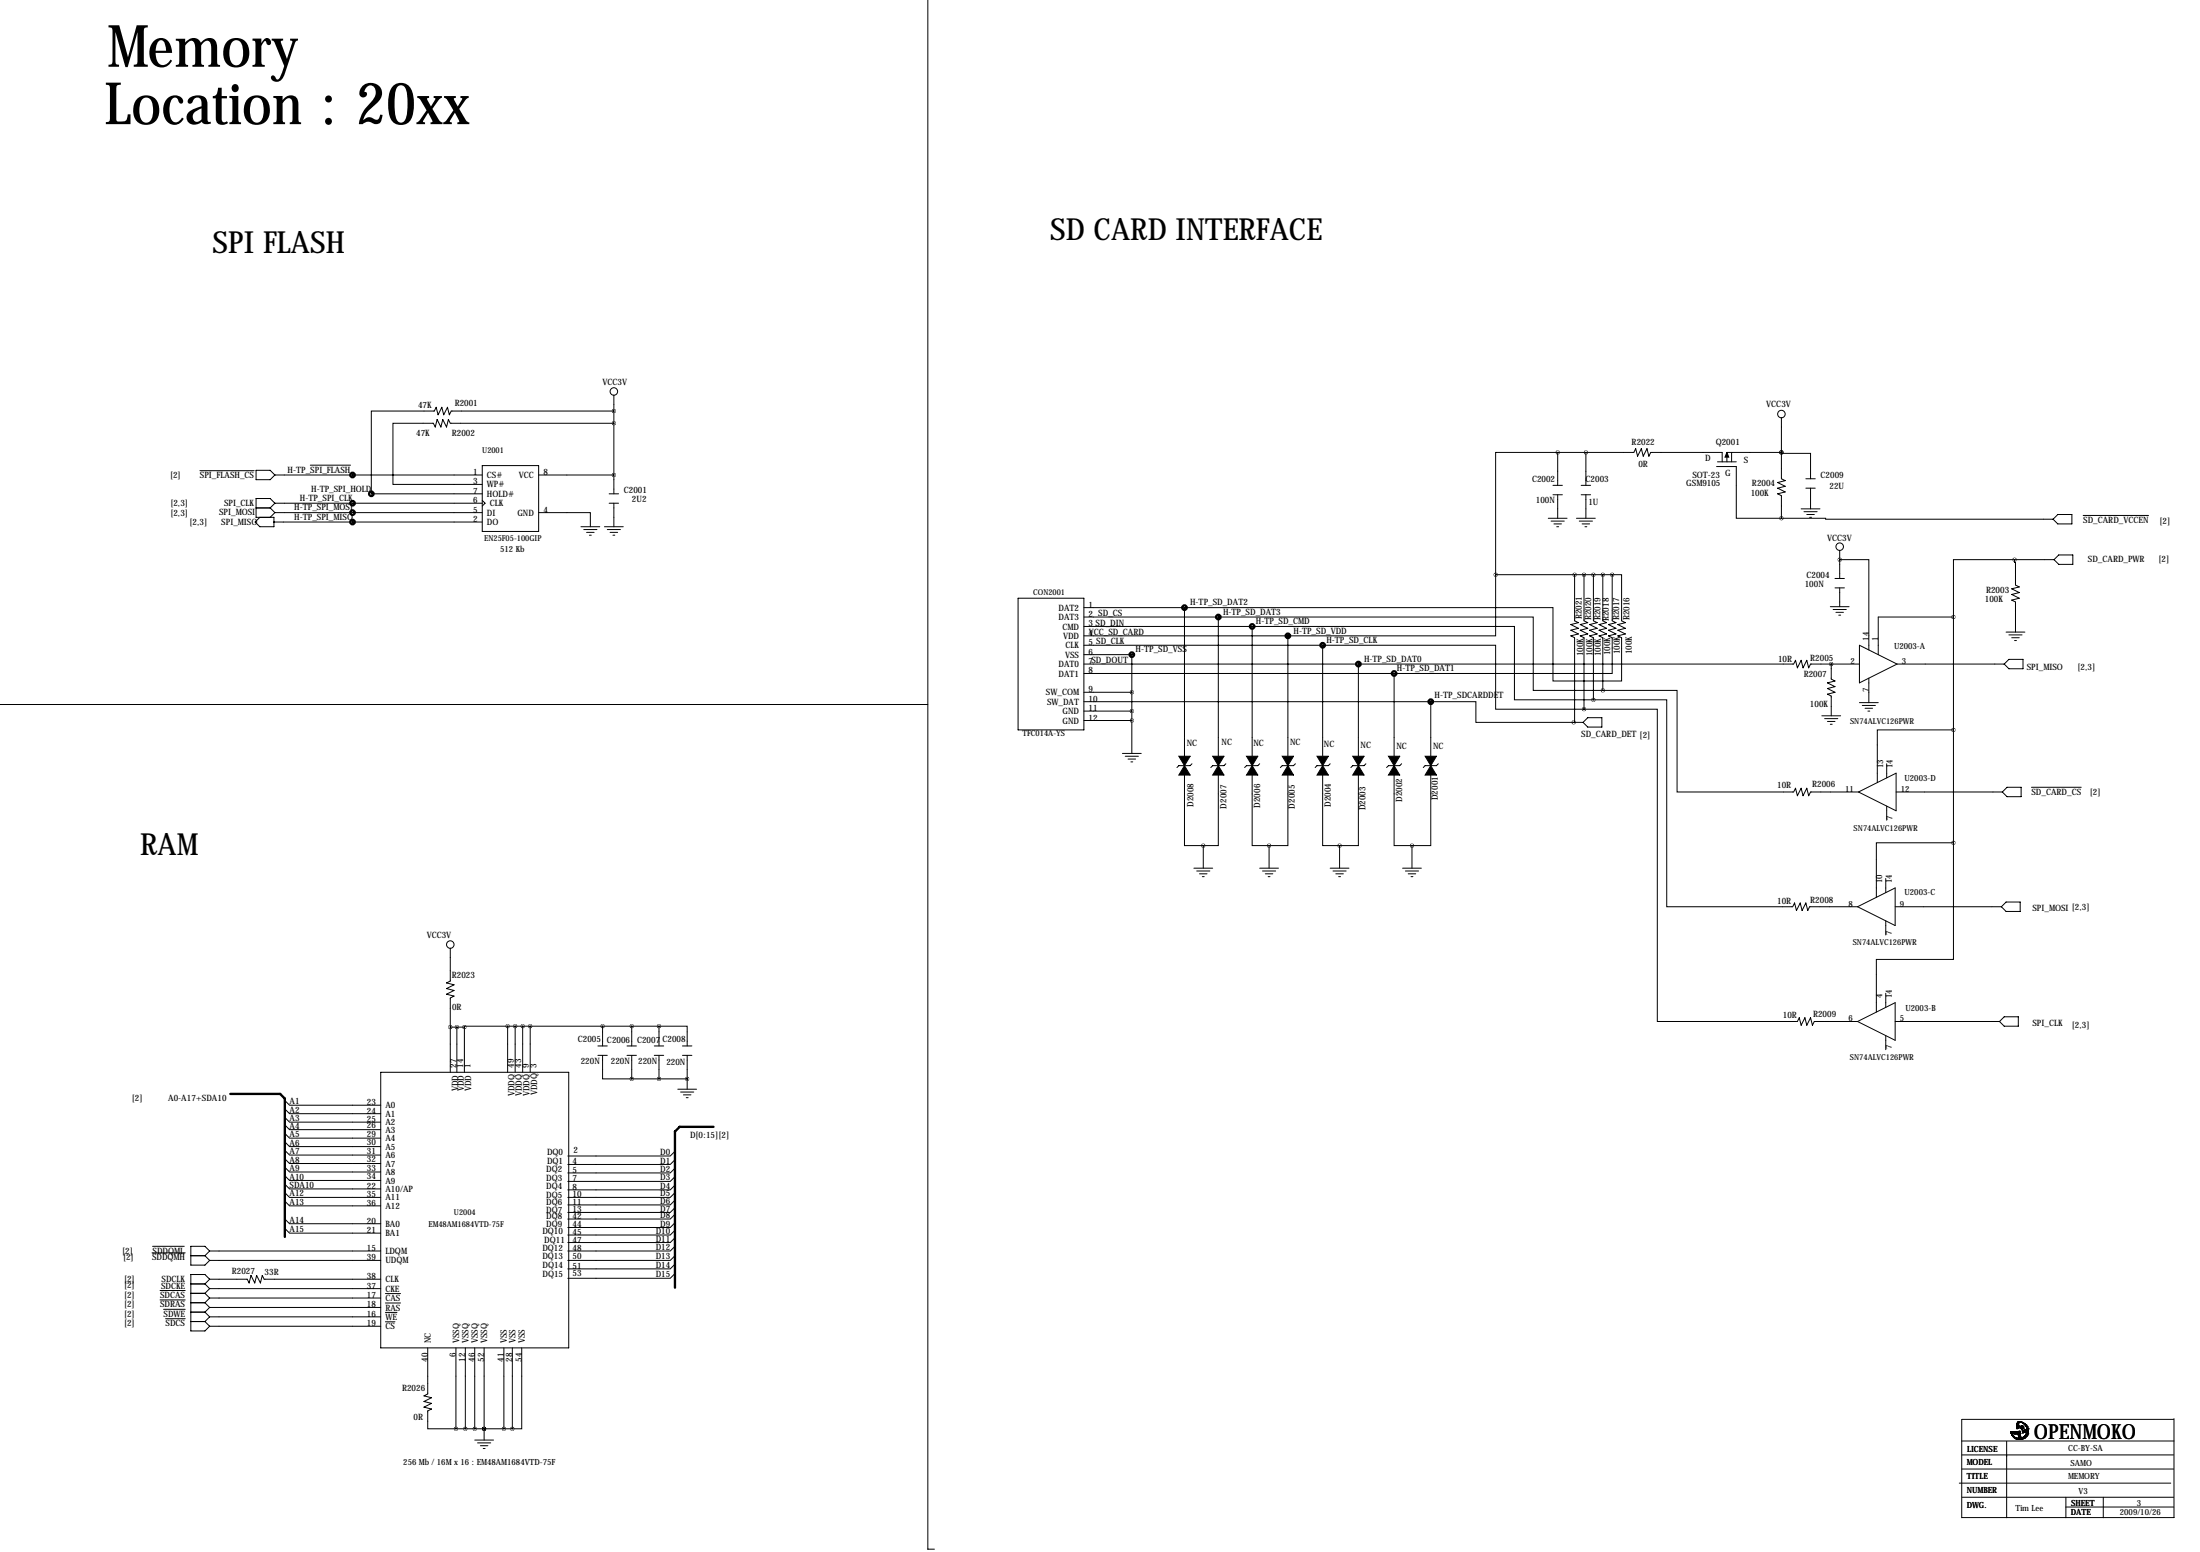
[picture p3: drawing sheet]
<svg xmlns="http://www.w3.org/2000/svg" width="594mm" height="419mm" viewBox="0 0 594 419" stroke-linecap="round" stroke-linejoin="round" font-family="sans-serif">
<g fill="none" stroke="#000" stroke-width=".27">
<path d="M250.7 -.1v418.4h1.8M165.9 114.3h-44.2l-.5-1-.6 2-1-2-.5 2-1-2-.5 2-.5-1h-10.9v16.5h24.1M165.9 111h-44l-.5 1-.5-2-1 2-.5-2-1 2-.5-2-.6 1h-17v22.3M165.9 106.7v26.6M481.3 112.8v16.5l1 .5-2 .5 2 1-2 .5 2 1-2 .5 1 .6v6.1M54 127.1h14.7M69.2 127h3.8l1.3 1.3-1.3 1.2h-3.8zM69.2 137.2h3.8M73 137.2l1.3 1.2M74.3 135.9h56M74.3 128.3h56M74.3 138.4h56"/>
<path d="M74.3 135.9l-1.3-1.3h-3.8v5.1h4.8v2.5h-3.8l-1.3-1.2 1.3-1.3M74.3 135.9l-1.3 1.3M74.3 138.4l-1.3 1.3M83.8 125.6h10.9M95.2 128.3h.1M95.2 135.9h.1M95.2 138.4h.1M100.3 133.3h.1M100.3 133.3h30M130.3 125.7h15.2v17.8h-15.2zM130.3 135.1l.8 .8-.8 .8M145.5 138.4h14v3.8"/>
<path d="M145.5 128.3h20.4M164.6 135.9h2.5M164.6 133.3h2.5M165.9 135.9v6.3M418.3 140h5.1M419.6 131.1h2.5M419.6 133.6h2.5M420.9 122.2h-16.8v33M420.9 122.2h20.6l.5-1 .5 2 1-2 .5 2 1-2 .5 2 .5-1h19.3v2.5M420.9 122.2v8.9M420.9 133.6v6.4M426 140h5"/>
<path d="M427.2 131.1h2.6M427.2 133.6h2.6M428.5 122.2v8.9M428.5 133.6v6.4M463.8 126h5.3v14h12.2M464.1 124.7h5M467.9 122.2v2.5M481.3 140h12v.2h61.4M481.3 122.2h.1M481.3 122.2v.2h7.9v6.9M481.3 122.2h-14.7v2.5M486.7 137.4h5"/>
<path d="M487.4 138.2h3.6M487.9 129.3h2.6M487.9 131.8h2.6M488.2 138.9h2M488.9 139.7h.6M489.2 131.8v5.6M556 138.9h3.8v2.6h-3.8l-1.3-1.3zM562.9 139.2h17.6M74 141h56.3M95.2 141h.1M157 142.2h5.1M157.7 143h3.6"/>
<path d="M158.5 143.8h2M159.3 144.5h.5M163.3 142.2h5.1M164.1 143h3.5M164.8 143.8h2.1M165.6 144.5h.5M404.1 155.2v16.5h-56.1M404.1 155.2h31.5M419.1 140.7h3.6M419.9 141.5h2M420.6 142.2h.5M425.4 155.2v12.4l1.1 .5-2.1 .6 2.1 1-2.1 .5 2.1 1-2.1 .5 1 .5v22.9h-.2"/>
<path d="M426.7 140.7h3.6M427.5 141.5h2M428 155.2v12.4l1 .5-2 .6 2 1-2 .5 2 1-2 .5 1 .5v19.3M428.2 142.2h.6M430.5 155.2v12.4l1 .5-2 .6 2 1-2 .5 2 1-2 .5 1 .5v16.8M433.1 155.2v12.4l1 .5-2 .6 2 1-2 .5 2 1-2 .5 1 .5v14.2M435.6 155.2h2.5v12.4l1.1 .5-2.1 .6 2.1 1-2.1 .5 2.1 1-2.1 .5 1 .5v11.7h-18.5v-19.8h-99.6M435.6 155.2v12.4l1 .5-2 .6 2 1-2 .5 2 1-2 .5 1 .5v9.7h-58.9M495.8 156.2h2.5M495.8 158.8h2.5M497.1 151.1h7.9v24.4M497.1 151.1h.1"/>
<path d="M497.1 148.6v7.6M497.1 158.8v5M544.3 151.1v.8h.3v6.1l1 .5-2 .5 2 1-2 .5 2 1-2 .6 1 .5v8.1M544.3 151.1h-16.5v15.5M544.3 151.1h10.7M555 151.1l1.3-1.2h3.8v2.5h-3.8zM275.1 161.5h17.8v35.6h-17.8zM292.9 179.3h191.7l.5-1 .5 2 1.1-2 .5 2 1-2 .5 2 .5-1h13.2M292.9 164.1h27.1M292.9 166.6h36.3M292.9 169.2h45.4M292.9 171.7h55.1"/>
<path d="M292.9 174.2h64.5M292.9 176.8h12.9M305.8 176.8h.1M305.8 176.8v26.7M320 164.1h.1M320 164.1v40.1M329.2 166.6h85.1v19.8h18.8M329.2 166.6h.1M329.2 166.6v37.6M338.3 169.2h70.9v19.8h21.3M338.3 169.2h.1M338.3 169.2v35"/>
<path d="M348 171.7h.1M348 171.7v32.5M357.4 174.2h46.7v17.3h23.9M357.4 174.2h.1M357.4 174.2v30M367 179.3h.1M367 179.3v24.9M494.5 163.8h5.1M494.8 179.3h.1M494.8 179.3v4.1l1 .5-2 .5 2 1-2 .5 2 1-2 .6 1 .5v5.3M495.3 164.6h3.6M496.1 165.4h2"/>
<path d="M496.8 166.1h.5M502.4 174.2l10.2 5.1-10.2 5.1zM512.6 179.3h28.9M527.8 166.6h-20.3v10.2M527.8 166.6v61M542 170.7h5.1M542.8 178.1h3.8v2.5h-3.8l-1.3-1.3zM542.8 171.4h3.6M543.6 172.2h2M544.3 173h.5M0 190.2h250.7M292.9 181.9h83.8"/>
<path d="M292.9 186.9h12.9M292.9 189.5h93.7M292.9 192h12.9M292.9 194.6h12.9M376.7 181.9h.1M376.7 181.9v22.3M386.6 189.5h12.2v5.6h26.4M386.6 189.5h.1M386.6 189.5v14.7M425.2 195.1h.1M425.2 195.1h2.5M428 191.5h19.8v84.3h37.8l.6-1 .5 2.1 1-2.1 .5 2.1 1-2.1 .5 2.1 .5-1.1h11.7"/>
<path d="M429 193.8h3.8v2.5h-3.8l-1.3-1.2zM430.5 189h19.8v55.9h34.1l.5-1.1 .5 2.1 1-2.1 .5 2.1 1-2.1 .5 2.1 .5-1h13M433.1 186.4h20v27.5h31.5l.5-1 .5 2 1.1-2 .5 2 1-2 .5 2 .5-1h13M492.3 193.3h5M493 194.1h3.6M493.8 194.8h2M494.5 195.6h.5M502.4 189.7h5.1M503.2 190.5h3.5M503.9 191.3h2.1M504.7 192h.5M505 183.1v6.6"/>
<path d="M527.8 197.1h-20.6v14.2M303.3 203.5h5.1M304 204.2h3.6M304.8 205h2M305.6 205.7h.5M320 209.3v19h5.1M322.1 206.2l-.5 .6h-3.1l-.5 .5M329.2 209.3v19h-4.1M331.2 206.2l-.5 .6h-3l-.5 .5M338.3 209.3v19h4.6M340.4 206.2l-.5 .6h-3.1l-.5 .5M348 209.3v19h-5.1"/>
<path d="M350 206.2l-.5 .6h-3l-.6 .5M357.4 209.3v19h4.5M359.4 206.2l-.5 .6h-3l-.6 .5M367 209.3v19h-5.1M369.1 206.2l-.5 .6h-3.1l-.5 .5M376.7 209.3v19h4.8M378.7 206.2l-.5 .6h-3l-.6 .5M386.6 209.3v19h-5.1M388.6 206.2l-.5 .6h-3l-.5 .5M502.2 213.9l10.1-5.1v10.1zM509.8 206.2v3.9M509.8 217.7v3.8"/>
<path d="M512.3 213.9h28.7M541 213.9l1.3-1.3h3.8v2.5h-3.8zM548.9 212.6h13.4M322.6 234.4h5.1M323.3 235.2h3.6M324.1 236h2M324.9 236.7h.5M325.1 228.3v6.1M340.4 234.4h5M341.1 235.2h3.6M341.9 236h2M342.6 236.7h.6"/>
<path d="M342.9 228.3v6.1M359.4 234.4h5.1M360.2 235.2h3.5M360.9 236h2.1M361.7 236.7h.5M361.9 228.3v6.1M379 234.4h5M379.7 235.2h3.6M380.5 236h2M381.3 236.7h.5M381.5 228.3v6.1M509.5 237.2v3.8"/>
<path d="M527.8 227.6h-20.8v14.7M527.8 227.6v31.5h-20.8v14.2M121.7 256v8.9l-1.1 .5 2.1 .5-2.1 1.1 2.1 .5-2.1 1 2.1 .5-1 .5v20.1M501.9 244.9l10.2-5.1v10.1zM509.5 248.7v3.8M512.1 244.9h28.7M542 243.6h3.8v2.5h-3.8l-1.2-1.2zM121.7 277.4h3.8M123.4 277.4v12.2M125.5 277.4v12.2M137.2 277.1h-11.7v.3M137.2 277.1v12.5"/>
<path d="M137.2 277.1h40.9M139.2 277.1v12.5M141.2 277.1v12.5M143.3 277.1v12.5M162.8 277.1v5.3M170.7 277.1v5.3M178.1 277.1h7.6v5.3M178.1 277.1v5.3M501.9 275.8l10.2-5v10.1zM509.5 268.2v3.8M509.5 279.7v3.8M512.1 275.8h28.2"/>
<path d="M540.3 275.8l1.2-1.2h3.8v2.5h-3.8zM77 297.2l1.2 1.2h24.7M77 299.5l1.2 1.2h24.7M102.9 289.6h50.8v74.4h-50.8zM161.5 282.4h2.6M161.5 285h2.6M162.8 285v6.3h7.9M169.4 282.4h2.6M169.4 285h2.6M170.7 285v6.3M170.7 291.3h15M176.8 282.4h2.5"/>
<path d="M176.8 285h2.5M178.1 285v6.3M183.1 294.1h5.1M183.9 294.9h3.6M184.4 282.4h2.5M184.4 285h2.5M184.7 295.7h2M185.4 296.4h.5M185.7 285v9.1M77 301.8l1.2 1.2h24.7M77 303.8l1.2 1.3h24.7M77 306.1l1.2 1.2h24.7"/>
<path d="M77 308.4l1.2 1.2h24.7M77 310.6l1.2 1.3h24.7M77 312.9l1.2 1.3h24.7M77 315.2l1.2 1.3h24.7M77 317.5l1.2 1.3h24.7M77 319.8l1.2 1.3h24.7M182.4 310.9l-1.3 1.3h-27.7M182.4 313.2l-1.3 1.3h-27.7M182.4 315.5l-1.3 1.2h-27.7M182.4 317.8l-1.3 1.2h-27.7M41.1 338.3h8.9M41.2 336.5h8.6"/>
<path d="M51.6 339.1h3.8M55.4 339.1l1.2 1.3M56.6 337.8h46.3M56.6 337.8l-1.2 1.3M56.6 337.8l-1.2-1.3h-3.8v5.1h3.8l1.2-1.2M77 322.1l1.2 1.2h24.7M77 324.4l1.2 1.2h24.7M77 329.2l1.2 1.3h24.7M77 331.7l1.2 1.3h24.7M182.4 320l-1.3 1.3h-27.7M182.4 322.1l-1.3 1.2h-27.7M182.4 324.1l-1.3 1.3h-27.7"/>
<path d="M182.4 326.1l-1.3 1.3h-27.7M182.4 327.9l-1.3 1.3h-27.7M182.4 330.2l-1.3 1.3h-27.7M182.4 332.2l-1.3 1.3h-27.7M182.4 334.3l-1.3 1.2h-27.7M182.4 336.5l-1.3 1.3h-27.7M182.4 339.1l-1.3 1.3h-27.7M43.2 348.5h6.8M43.2 351h6.8M44.2 353.6h5.8M44.7 356.1h5.3M51.6 346.7h3.8"/>
<path d="M51.6 349.2h3.8M51.6 351.8h3.8M51.6 354.3h3.8M51.6 356.9h3.8M55.4 346.7l1.2 1.3M55.4 349.2l1.2 1.3M55.4 351.8l1.2 1.3M55.4 354.3l1.2 1.3M55.4 356.9l1.2 1.2M56.6 345.4h10.2l.5 1.1 .5-2.1 1 2.1 .5-2.1 1.1 2.1 .5-2.1 .5 1h31.5M56.6 340.4h46.3M56.6 355.6h46.3"/>
<path d="M56.6 350.5h46.3M56.6 353.1h46.3M56.6 358.1h46.3M56.6 348h46.3M56.6 345.4l-1.2-1.2h-3.8v15.2h3.8l1.2-1.3M56.6 345.4l-1.2 1.3M56.6 348l-1.2 1.2M56.6 350.5l-1.2 1.3M56.6 353.1l-1.2 1.2M56.6 355.6l-1.2 1.3M104.1 354.4h3.2M104.1 349.3h4.1"/>
<path d="M104.1 351.9h4.1M104.1 356.9h2.6M182.4 341.4l-1.3 1.2h-27.7M182.4 343.9l-1.3 1.3h-27.7M115.6 364v12.4l-1 .5 2 .5-2 1.1 2 .5-2 1 2 .5-1 .5v4.8h7.6M123.2 364v21.8M125.7 364v21.8M128.3 364v21.8M130.8 364v24.9M136.1 364v21.8M138.4 364v21.8M141 364v21.8h-2.6"/>
<path d="M123.2 385.8h15.2M128.3 388.9h5M129 389.6h3.6M129.8 390.4h2M130.6 391.2h.5M130.8 385.8h.1M530 383.3v26.6M530 389.1h57.5M530.1 383.3h57.2M530.1 392.9h57.2M530.1 396.7h57.2M542.2 389.2v20.7"/>
<path d="M543.4 386.9h2.3M543.4 386.8v.1M543.4 386.9l.1 .1M543.4 386.7v.2M543.4 386.8h.1M543.4 386.7h.1M543.4 386.6h.1M543.4 387.1l.2 .1M543.4 386.8l.1 .1M543.4 386.9l.1 .2M543.4 386.7h2.2M543.4 386.6l.5 .1z"/>
<path d="M543.4 387h.1M543.4 386.8l2.3 .1M543.4 386.8h2.3M543.4 386.7l2.3 .1M543.4 387l.2 .2M543.5 386.9h.1M543.5 387.1h.1M543.5 386.9l.3 .1M543.5 386.9h2.2M543.5 387.1v.1M543.5 386.6h.1M543.5 387.3h.1"/>
<path d="M543.5 386.6l-.1 .2M543.5 387.2l.1 .1M543.5 387.3l.5 .5M543.5 387.2v.1M543.5 387.3l.2 .2M543.5 387.2h.1M543.6 387.3h.1M543.6 386.9l2.1 .1h-1.9M543.6 387.2v.1M543.6 387.5l.2 .2M543.6 387.6l.1 .1M543.6 387.3l.1 .2"/>
<path d="M543.6 387.5v.1M543.6 387.5l.1 .1M543.6 387.5h.1M543.7 387.5h.1M543.7 387h2M543.7 387.7h.1M543.7 387.7h.2h-.2M543.7 387.7l.1 .1M543.7 387.7l.3 .1M543.8 387l.2 .1M543.8 387l1.9 .1M543.8 387.7h.1"/>
<path d="M543.8 387.8h.2M543.8 387.9h.2M543.8 387.8v.1M543.9 387.9h.1M543.9 387.9v.1M543.9 387.9l.2 .1M543.9 388h.2M543.9 388h.1M543.9 388h.3M544 387.1h1.7M544 387.1h.1M544 387.9h.1"/>
<path d="M544 388h.2M544 388l.1 .1M544 387.9l.1 .1M544 388l.2 .1M544.1 388.1l.4 .1M544.1 388.1l.2 .2M544.1 388h.1M544.2 388.2h.1M544.2 388.2l.5 .1M544.2 388.2h.3M544.2 388v.1M544.3 387.1h.1"/>
<path d="M544.3 388.3h.1M544.3 388.3l.6 .1M544.3 388.1h.1M544.3 388.1h-.3h.3M544.3 388.3h.4M544.3 388.1l.2 .1M544.4 388.3l.2 .2M544.4 386.6v.1M544.4 386.6h1.2M544.4 386.6l1.2 .1M544.4 388.4h.6h-.1M544.5 388.4h.1"/>
<path d="M544.5 388.2h.1M544.5 388.4l1 .1M544.5 388.2l.2 .1M544.6 388.5h.1M544.6 388.5h2M544.6 388.5h2.2M544.7 388.3h.1M544.7 388.5h1.9M544.7 388.5l.1 .1M544.8 388.6h1.6M544.8 388.3l.1 .1M544.9 385.7h.1"/>
<path d="M544.9 385.4h.1M544.9 385.1h.1M544.9 385.7v.1M544.9 385.7h.6M544.9 384.9v.8M544.9 385.1h.5M544.9 385.7l.1 .1M544.9 385.4l.5 .1M544.9 385.4h.5M544.9 385.1l.5 .1h-.5h.5h-.5l.5 .2M544.9 384.9l.5 .2M544.9 384.9h.5"/>
<path d="M544.9 385.8h.1M544.9 384.9h.1M544.9 384.6v.3M544.9 384.6l.5 .1M544.9 384.6h.5M545 384.5l-.1 .1M545 384.4v.1M545 384.5l.4 .1M545 384.4l.4 .1h-.4M545 384.4h.1M545 384.4h.4h-.4M545.1 384.2h.1"/>
<path d="M545.1 384.2l-.1 .2M545.1 384.2l.3 .2h-.4M545.1 384.2h.3M545.1 387.1h.1M545.2 384.1h.1M545.2 387.3h.1M545.2 386.6h-.2M545.2 384.1l-.1 .1M545.2 387.3h.6M545.2 386.6h.4M545.2 384.1l.2 .1M545.2 384.1h.3"/>
<path d="M545.2 388.7h1M545.2 387.3l.2 .5M545.2 384h1M545.2 387.3l.7 .5M545.2 388.7h.7M545.3 384h.1M545.3 384l-.1 .1M545.3 384l.2 .1M545.4 387.8l.1 .4M545.4 387.8h.1M545.4 385.7l-.4 .1M545.4 384.7v.2"/>
<path d="M545.4 384l.1 .1M545.4 387.8l.6 .2M545.4 387.8h.5M545.4 384.7h-.5l.5 .2M545.4 386.5h.1M545.4 385.4h.1M545.4 385.1h.1M545.4 384.2h.1M545.4 388h.1M545.4 386.5l-.2 .1M545.4 386.5h.2M545.4 384.2v.4"/>
<path d="M545.4 384.9l.1 .8M545.4 385.5h.1M545.4 384.6v.1M545.4 388h.6M545.4 386.5l.2 .1h-.4M545.5 384.1h.1M545.5 388l.5 .2v-.2M545.5 384.1l-.1 .1M545.5 388h.5M545.5 385.5h-.6l.6 .2M545.5 388.2h.1M545.5 388.2h.6l.1 .1"/>
<path d="M545.5 388.2l.1 .1M545.5 388.2l.7 .1M545.6 386.5h.1M545.6 388.3h.1M545.6 386.7h.1M545.6 386.6h.1M545.6 388.3l.1 .1M545.6 386.5l.1 .4M545.6 386.7l.1 .1M545.6 388.4h1.3M545.6 388.3l.6 .1M545.6 388.3h1.4"/>
<path d="M545.6 388.4l-.1 .1M545.6 388.4l1.2 .1M545.7 386.9h.1M545.7 386.8h.1M545.7 388.4h.1M545.7 386.9v.1M545.7 387.1h.1M545.7 388.4l.1 .1M545.7 387.2l.1 .1M545.7 387.2l-.5-.1v.2M545.7 387v.2M545.7 388.4l.6 .1"/>
<path d="M545.7 387.2h-.5l.6 .1M545.7 384h.5M545.8 387.3l.1 .5M545.8 387.3h.1M545.8 388.5h.1M545.8 388.5l.1 .1M545.8 388.5l.5 .1M545.9 388.6h.3M545.9 388.6h.1M545.9 385.4h.1M545.9 387.8l.1 .2M545.9 385.4v.2"/>
<path d="M545.9 387.8h.1M545.9 385.6l.1 .1M545.9 385.6l.8 .1M545.9 385.6h.8M545.9 385.4l.8 .1h-.8l.8 .1M545.9 385.4h.8M546 385.7h.1M546 385.2v.1M546 388h.1M546 385.7l.1 .1M546 385.7h.7M546 385.3l-.1 .1"/>
<path d="M546 385.7l.6 .1M546 385.3l.7 .1M546 385.3h.7M546 385.2l.7 .1M546 385.2h.7M546 384.1h.6M546.1 388.6h.1M546.1 385.8h.1M546.1 385.1h.1M546.1 384h.1M546.1 385.8h.3M546.1 385.8h.5"/>
<path d="M546.1 385.2h-.1M546.1 385.1v.1M546.1 385.1h.5M546.1 385.2h.6M546.1 385.2h.5M546.1 385.1l.5 .1M546.1 384.1h.5M546.2 388.3h.1M546.2 388.3l.1 .2M546.2 388.7h-.3M546.2 388.4h-.3M546.2 388.4h.7"/>
<path d="M546.2 388.3l.8 .1M546.2 388.6h.1M546.2 388.4h.1M546.2 384h.1M546.2 388.7l-1.2-.1 .9 .1M546.2 384l.2 .1-.6-.1 .5 .1M546.3 388.5h.1M546.3 385.1h.1M546.3 388.6h-.1M546.3 385.8l.1 .1zM546.3 385.1h-.2M546.3 385.1h.2"/>
<path d="M546.3 384.1l.2 .1M546.3 384.1l.4 .1M546.3 384.1h.3M546.4 388.3h.1M546.4 388.6l-.2 .1M546.4 388.3h.6M546.4 388.3h.7M546.4 385.9h.1M546.4 385.8h.1M546.4 386.3l.1 .1M546.4 385.8v.1M546.4 385.1h.1"/>
<path d="M546.4 386.3l1.2 .1M546.5 386.7h.1M546.5 386.6h.1M546.5 386.5h.1M546.5 386.7h.6M546.5 386.4v.3M546.5 386.6h.8M546.5 386.5h.9M546.5 386.6l.6 .1M546.5 386.5l.8 .1M546.5 386.4l.9 .1M546.5 386.4h1.1"/>
<path d="M546.5 384.2l.3 .1M546.5 384.2l.1 .1M546.5 386.9h.1M546.5 386.8h.1M546.5 386.7v.2M546.5 386.8l.1 .1M546.5 386.8h.3M546.5 386.7l.3 .1M546.5 388.2l-.3 .1M546.5 388.2l.6 .1M546.5 388.2h.7M546.6 385.8h.1"/>
<path d="M546.6 385.1h.1M546.6 388.2h.1M546.6 385.1v.1M546.6 385.8h-.2M546.6 385.2h.1M546.6 388.2h-.1M546.6 384.3l.2 .1M546.6 384.3l.4 .1M546.6 388.2h.6M546.6 386.3h-.2M546.6 386.3h1.1M546.6 388.6h-.2"/>
<path d="M546.6 388.5v.1M546.6 384.1l.2 .2M546.7 385.7h.1M546.7 385.7l-.1 .1M546.7 385.3v.1M546.7 385.2v.1M546.7 385.4h.1M546.7 385.6v.1M546.7 385.4v.2M546.7 388.1h.1M546.7 388.1l-.1 .1M546.7 388.1l.5 .1"/>
<path d="M546.7 388.1h.6M546.8 384.4l.3 .1M546.8 384.4v.1M546.8 386.8h.1M546.8 388.5h.1M546.8 388v.1M546.8 386.8l-.2 .1M546.8 388h.6M546.8 388.5h-.2M546.8 388.4v.1M546.8 388l.6 .1h-.7M546.8 384.5h.1"/>
<path d="M546.8 384.3l.2 .1M546.8 384.5h.4M546.9 388.4h.1M546.9 386.7l-.1 .1M546.9 388h.6M546.9 384.5l.5 .2M546.9 384.5h.3M546.9 388h-.1M546.9 388h.5M547 386.2l-.4 .1M547 386.2l.8 .1M547 386.2h.9"/>
<path d="M547 387.9l-.1 .1M547 387.9h.5M547 387.9l.5 .1M547 388.3h.1M547 387.9h.1M547 384.4l.1 .1M547.1 388.3h.1M547.1 386.2h-.1M547.1 386.2h.8M547.1 386.2h.9M547.1 388.3l-.2 .1M547.1 384.5h.1"/>
<path d="M547.1 386.7h.1M547.1 386.7h-.6M547.1 384.7l.4 .2zM547.2 386.6h.1M547.2 386.6l-.1 .1M547.2 386.1l-.1 .1M547.2 387.7h.4M547.2 386.1l.7 .1M547.2 388.2l-.1 .1M547.2 387.7l-.2 .2M547.2 387.7h.1M547.2 387.7h.5"/>
<path d="M547.2 387.7l.4 .1M547.2 388.2h.1M547.2 384.9l.2 .1M547.2 384.5l.2 .2M547.2 384.9l.5 .1M547.3 387.6l-.1 .1M547.3 387.6l.4 .1M547.3 387.6h.5M547.3 387.5h.1M547.3 388.1l-.7 .1M547.3 388.1l-.1 .1M547.3 387.5l.5 .1"/>
<path d="M547.3 387.5h.5M547.4 386.5h.1M547.4 384.7h.1M547.4 386.5l-.1 .1M547.4 386.1h-.2M547.4 385.1h.3M547.4 386.1h.5M547.4 385v.1M547.4 388l-.1 .1M547.4 385.1l.1 .1M547.4 384.7l.3 .3M547.4 385.1l.4 .1"/>
<path d="M547.4 385l.3 .1M547.4 385h.3M547.4 387.3h.1M547.4 387.3l-.1 .3M547.4 386v.1M547.4 386l.6 .1M547.4 387.3l.4 .2M547.4 387.3h.4M547.5 385.2h.1M547.5 385.2h.3M547.5 387.2l-.1 .1M547.5 388h-.1"/>
<path d="M547.5 385.2l.1 .2M547.5 387.2l.4 .1M547.5 387.2h.4M547.5 385.2l.4 .2M547.5 387.9h.1M547.5 387.1h.1M547.5 387.1h.4M547.5 387.9v.1M547.5 387.1v.1M547.5 387.1l.4 .1M547.6 386h-.2M547.6 387.8h-.5l.4 .1"/>
<path d="M547.6 387h.4M547.6 386h.4M547.6 385.5h.3M547.6 387.8l-.1 .1M547.6 385.4v.1M547.6 387l-.1 .1M547.6 385.5l.1 .3M547.6 387l.3 .1M547.6 385.5l.3 .1M547.6 385.4l.3 .1M547.6 385.4h.3M547.6 386.9h.4"/>
<path d="M547.6 386.7h.4M547.6 386.4l-.2 .1M547.6 385.7h.4M547.6 386.9l.4 .1h-.4M547.6 386.8h.4M547.6 387.7v.1M547.6 386.9v.1M547.6 385.6v.1M547.6 386.7v.2M547.6 386.7l.4 .1M547.6 385.7l.4 .1M547.6 385.6l.4 .1"/>
<path d="M547.6 385.6h.3M547.7 385.9h.1M547.7 387.7h.1M547.7 386.5h.4M547.7 385.9h.3M547.7 385.8h.3M547.7 385.9l.3 .1h-.6M547.7 385.9l.3 .1h-.4M547.7 386.7h-.1M547.7 385v.1M547.7 385.8v.1M547.7 386.5v.2"/>
<path d="M547.7 385.9v.1M547.7 385.1l.1 .1M547.7 386.7h.3M547.7 386.5l.3 .1M547.7 385.8l.3 .1M547.7 386v.4M547.7 386.4v.1M547.7 386.4l.4 .1M547.7 386.3l.4 .1h-.4M547.7 386.2l.4 .1M547.7 386l.3 .2M547.8 385.9h.1"/>
<path d="M547.8 387.5h.1M547.8 385.2h.1M547.8 386.3l-.2 .1M547.8 385.9l-.2 .1M547.8 387.5v.1M547.8 385.9h.2M547.8 387.6l-.2 .1M547.8 385.2l.1 .2M547.8 387.3v.2M547.9 385.8h.1M547.9 387.3h.1M547.9 386.2l-.1 .1"/>
<path d="M547.9 385.8h-.1M547.9 387.3h-.5M547.9 387.3h-.1M547.9 385.4v.1M547.9 387.2v.1M547.9 385.5v.1M547.9 387.1h.1M547.9 386.2h.1M547.9 387.1v.1M547.9 385.6l.1 .1M548 385.9h.1M548 386.1h-.1"/>
<path d="M548 385.7l-.1 .5M548 386.9l-.1 .2M548 386.1h-.8M548 387l-.1 .1M548 385.8v.1M548 386.6h-.3l.3 .1M548 386.8v.1M548 385.9v.3M548 386.6v.2M548 386.2l.1 .1M548 386.8h-.4l.4 .1M548.1 386.3h-1.7"/>
<path d="M548.1 386.5l-.1 .1M548.1 386.3v.2M587.4 383.1v26.7h-57.3M529.4 400.5h57.1M530.1 404.3h57.2M558.1 407h29.2M558.2 404.3v5.6M568.3 404.3v5.6"/>
<circle cx="165.9" cy="105.7" r="1.02"/>
<circle cx="481.3" cy="111.8" r="1.02"/>
<circle cx="95.3" cy="128.3" r=".46"/>
<circle cx="95.3" cy="138.4" r=".46"/>
<circle cx="95.3" cy="135.9" r=".46"/>
<circle cx="100.3" cy="133.3" r=".46"/>
<circle cx="95.3" cy="141" r=".46"/>
<circle cx="497.1" cy="147.6" r="1.02"/>
<circle cx="305.8" cy="176.8" r=".46"/>
<circle cx="320" cy="164.1" r=".46"/>
<circle cx="329.2" cy="166.6" r=".46"/>
<circle cx="338.3" cy="169.2" r=".46"/>
<circle cx="348" cy="171.7" r=".46"/>
<circle cx="357.4" cy="174.2" r=".46"/>
<circle cx="367" cy="179.3" r=".46"/>
<circle cx="376.7" cy="181.9" r=".46"/>
<circle cx="386.6" cy="189.5" r=".46"/>
<circle cx="121.7" cy="255.1" r="1.02"/>
</g>
<g fill="#000" stroke="#000" stroke-width=".27">
<path d="M466.6 122.2l.5 1.2h-1zM320 206.8l1.6 2.5h-3.1zM318.5 204.2h3.1l-1.6 2.6zM329.2 206.8l1.5 2.5h-3zM327.7 204.2h3l-1.5 2.6zM338.3 206.8l1.6 2.5h-3.1zM336.8 204.2h3.1l-1.6 2.6zM348 206.8l1.5 2.5h-3zM346.5 204.2h3l-1.5 2.6zM357.4 206.8l1.5 2.5h-3zM355.9 204.2h3l-1.5 2.6zM367 206.8l1.6 2.5h-3.1z"/>
<path d="M365.5 204.2h3.1l-1.6 2.6zM376.7 206.8l1.5 2.5h-3zM375.2 204.2h3l-1.5 2.6zM386.6 206.8l1.5 2.5h-3zM385.1 204.2h3l-1.5 2.6z"/>
</g>
<g fill="none" stroke="#000" stroke-width=".51">
<circle cx="95.3" cy="135.9" r=".66"/>
<circle cx="95.3" cy="138.4" r=".66"/>
<circle cx="95.3" cy="128.3" r=".66"/>
<circle cx="100.3" cy="133.3" r=".66"/>
<circle cx="95.3" cy="141" r=".66"/>
<circle cx="305.8" cy="176.8" r=".66"/>
<circle cx="320" cy="164.1" r=".66"/>
<circle cx="329.2" cy="166.6" r=".66"/>
<circle cx="338.3" cy="169.2" r=".66"/>
<circle cx="348" cy="171.7" r=".66"/>
<circle cx="357.4" cy="174.2" r=".66"/>
<circle cx="367" cy="179.3" r=".66"/>
<circle cx="376.7" cy="181.9" r=".66"/>
<circle cx="386.6" cy="189.5" r=".66"/>
</g>
<path d="M430.5 189a.05 .05 0 0 0 .1 0 .05 .05 0 0 0-.1 0zM433 186.4a.05 .05 0 0 0 .1 0 .05 .05 0 0 0-.1 0zM430.5 155.2a.05 .05 0 0 0 .1 0 .05 .05 0 0 0-.1 0zM425.4 155.2a.05 .05 0 0 0 .1 0 .05 .05 0 0 0-.1 0zM433 155.2a.05 .05 0 0 0 .1 0 .05 .05 0 0 0-.1 0zM497 151.1a.05 .05 0 0 0 .1 0 .05 .05 0 0 0-.1 0zM165.8 114.3a.05 .05 0 0 0 .1 0 .05 .05 0 0 0-.1 0zM544.3 151.1a.05 .05 0 0 0 .1 0 .05 .05 0 0 0-.1 0zM165.8 128.3a.05 .05 0 0 0 .1 0 .05 .05 0 0 0-.1 0zM481.3 140a.05 .05 0 0 0 .1 0 .05 .05 0 0 0-.1 0zM481.3 122.2a.05 .05 0 0 0 .1 0 .05 .05 0 0 0-.1 0zM420.8 122.2a.05 .05 0 0 0 .1 0 .05 .05 0 0 0-.1 0zM305.8 194.6a.05 .05 0 0 0 .1 0 .05 .05 0 0 0-.1 0zM305.8 192a.05 .05 0 0 0 .1 0 .05 .05 0 0 0-.1 0zM376.6 181.9a.05 .05 0 0 0 .1 0 .05 .05 0 0 0-.1 0zM320 164.1a.05 .05 0 0 0 .1 0 .05 .05 0 0 0-.1 0zM329.1 166.6a.05 .05 0 0 0 .1 0 .05 .05 0 0 0-.1 0zM338.3 169.2a.05 .05 0 0 0 .1 0 .05 .05 0 0 0-.1 0zM347.9 171.7a.05 .05 0 0 0 .1 0 .05 .05 0 0 0-.1 0zM357.3 174.2a.05 .05 0 0 0 .1 0 .05 .05 0 0 0-.1 0zM367 179.3a.05 .05 0 0 0 .1 0 .05 .05 0 0 0-.1 0zM325.1 228.3a.05 .05 0 0 0 .1 0 .05 .05 0 0 0-.1 0zM361.9 228.3a.05 .05 0 0 0 .1 0 .05 .05 0 0 0-.1 0zM305.8 186.9a.05 .05 0 0 0 .1 0 .05 .05 0 0 0-.1 0zM404.1 155.2a.05 .05 0 0 0 .1 0 .05 .05 0 0 0-.1 0zM141.2 277.1a.05 .05 0 0 0 .1 0 .05 .05 0 0 0-.1 0zM123.4 277.4a.05 .05 0 0 0 .1 0 .05 .05 0 0 0-.1 0zM138.4 385.8a.05 .05 0 0 0 .1 0 .05 .05 0 0 0-.1 0zM136.1 385.8a.05 .05 0 0 0 .1 0 .05 .05 0 0 0-.1 0zM128.2 385.8a.05 .05 0 0 0 .1 0 .05 .05 0 0 0-.1 0zM125.7 385.8a.05 .05 0 0 0 .1 0 .05 .05 0 0 0-.1 0zM137.1 277.1a.05 .05 0 0 0 .1 0 .05 .05 0 0 0-.1 0zM125.4 277.4a.05 .05 0 0 0 .1 0 .05 .05 0 0 0-.1 0zM121.6 277.4a.05 .05 0 0 0 .1 0 .05 .05 0 0 0-.1 0zM143.2 277.1a.05 .05 0 0 0 .1 0 .05 .05 0 0 0-.1 0zM178 277.1a.05 .05 0 0 0 .1 0 .05 .05 0 0 0-.1 0zM178 291.3a.05 .05 0 0 0 .1 0 .05 .05 0 0 0-.1 0zM185.6 291.3a.05 .05 0 0 0 .1 0 .05 .05 0 0 0-.1 0zM320 164.1a.05 .05 0 0 0 .1 0 .05 .05 0 0 0-.1 0zM329.1 166.6a.05 .05 0 0 0 .1 0 .05 .05 0 0 0-.1 0zM338.3 169.2a.05 .05 0 0 0 .1 0 .05 .05 0 0 0-.1 0zM347.9 171.7a.05 .05 0 0 0 .1 0 .05 .05 0 0 0-.1 0zM357.3 174.2a.05 .05 0 0 0 .1 0 .05 .05 0 0 0-.1 0zM367 179.3a.05 .05 0 0 0 .1 0 .05 .05 0 0 0-.1 0zM376.6 181.9a.05 .05 0 0 0 .1 0 .05 .05 0 0 0-.1 0zM305.8 176.8a.05 .05 0 0 0 .1 0 .05 .05 0 0 0-.1 0zM165.8 111a.05 .05 0 0 0 .1 0 .05 .05 0 0 0-.1 0zM162.8 277.1a.05 .05 0 0 0 .1 0 .05 .05 0 0 0-.1 0zM481.3 122.2a.05 .05 0 0 0 .1 0 .05 .05 0 0 0-.1 0zM95.2 128.3a.05 .05 0 0 0 .1 0 .05 .05 0 0 0-.1 0zM95.2 135.9a.05 .05 0 0 0 .1 0 .05 .05 0 0 0-.1 0zM95.2 138.4a.05 .05 0 0 0 .1 0 .05 .05 0 0 0-.1 0zM95.2 141a.05 .05 0 0 0 .1 0 .05 .05 0 0 0-.1 0zM100.3 133.3a.05 .05 0 0 0 .1 0 .05 .05 0 0 0-.1 0z" fill="#000" stroke="#000" stroke-width="1"/>
<path d="M62.2 295.4h13.5l1.3 1.3v37.3M192.8 304.3h-9.2l-1.2 1.3v42.1" fill="none" stroke="#000" stroke-width=".63"/>
<g font-size="15.8">
<text x="29" y="18">Memory</text>
<text x="28.2" y="33.5">Location : 20xx</text>
</g>
<g font-size="8.2">
<text x="283.7" y="64.8">SD CARD INTERFACE</text>
<text x="57.4" y="68.3">SPI FLASH</text>
<text x="37.8" y="230.9">RAM</text>
</g>
<text font-size="5.6" x="549.6" y="388.5">OPENMOKO</text>
<g font-size="2.4">
<text x="162.8" y="103.9">VCC3V</text>
<text x="113" y="110.2">47K</text>
<text x="122.9" y="109.6">R2001</text>
<text x="477.2" y="109.9">VCC3V</text>
<text x="112.5" y="117.7">47K</text>
<text x="122.1" y="117.9">R2002</text>
<text x="440.9" y="120.3">R2022</text>
<text x="442.7" y="126">0R</text>
<text x="460.8" y="124.5">D</text>
<text x="463.6" y="120.3">Q2001</text>
<text x="471.2" y="125">S</text>
<text x="46" y="129.2">[2]</text>
<text x="54" y="129.1">SPI_FLASH_CS</text>
<text x="77.7" y="127.6">H-TP_SPI_FLASH</text>
<text x="127.8" y="130.8">3</text>
<text x="127.8" y="128.3">1</text>
<text x="131.6" y="131.6">WP#</text>
<text x="131.6" y="129.1">CS#</text>
<text x="140.2" y="129.1">VCC</text>
<text x="146.8" y="128.3">8</text>
<text x="413.9" y="130">C2002</text>
<text x="428.4" y="130">C2003</text>
<text x="455.6" y="131.3">GSM9105</text>
<text x="457.3" y="129">SOT-23 G</text>
<text x="473.4" y="131.3">R2004</text>
<text x="491.9" y="129">C2009</text>
<text x="494.3" y="132">22U</text>
<text x="46" y="136.6">[2,3]</text>
<text x="60.5" y="136.6">SPI_CLK</text>
<text x="79.5" y="137.8">H-TP_SPI_MOSI</text>
<text x="81" y="135.3">H-TP_SPI_CLK</text>
<text x="84.1" y="132.7">H-TP_SPI_HOLD</text>
<text x="127.8" y="135.9">6</text>
<text x="127.8" y="133.4">7</text>
<text x="131.6" y="134.2">HOLD#</text>
<text x="132.3" y="136.7">CLK</text>
<text x="168.6" y="133.1">C2001</text>
<text x="170.7" y="135.5">2U2</text>
<text x="415" y="135.8">100N</text>
<text x="429.2" y="136.3">1U</text>
<text x="473" y="134">100K</text>
<text x="46" y="139.3">[2,3]</text>
<text x="51.2" y="141.9">[2,3]</text>
<text x="59.2" y="139.2">SPI_MOSI</text>
<text x="59.8" y="141.8">SPI_MISO</text>
<text x="79.5" y="140.3">H-TP_SPI_MISO</text>
<text x="127.8" y="141">2</text>
<text x="127.8" y="138.4">5</text>
<text x="131.6" y="141.8">DO</text>
<text x="131.6" y="139.3">DI</text>
<text x="139.8" y="139.3">GND</text>
<text x="146.8" y="138.4">4</text>
<text x="562.9" y="141.2">SD_CARD_VCCEN</text>
<text x="583.5" y="141.4">[2]</text>
<text x="493.7" y="146">VCC3V</text>
<text x="488.1" y="156">C2004</text>
<text x="564.1" y="151.6">SD_CARD_PWR</text>
<text x="583.2" y="151.8">[2]</text>
<text x="487.6" y="158.4">100N</text>
<text x="536.6" y="160">R2003</text>
<text x="286" y="164.9">DAT2</text>
<text x="286" y="167.5">DAT3</text>
<text x="294.1" y="164.1">1</text>
<text x="294.1" y="166.6">2 SD_CS</text>
<text x="321.6" y="163.5">H-TP_SD_DAT2</text>
<text x="330.5" y="166">H-TP_SD_DAT3</text>
<text x="427.4" y="167.2" transform="rotate(-90 427.4 167.2)">R2021</text>
<text x="429.9" y="167.5" transform="rotate(-90 429.9 167.5)">R2020</text>
<text x="432.4" y="167.5" transform="rotate(-90 432.4 167.5)">R2019</text>
<text x="434.7" y="167.7" transform="rotate(-90 434.7 167.7)">R2018</text>
<text x="437.5" y="167.5" transform="rotate(-90 437.5 167.5)">R2017</text>
<text x="440.3" y="167.5" transform="rotate(-90 440.3 167.5)">R2016</text>
<text x="536.3" y="162.7">100K</text>
<text x="287.1" y="170">CMD</text>
<text x="287.2" y="172.5">VDD</text>
<text x="294.1" y="169.2">3 SD_DIN</text>
<text x="294.1" y="171.7">4</text>
<text x="294.2" y="171.4">VCC_SD_CARD</text>
<text x="339.3" y="168.5">H-TP_SD_CMD</text>
<text x="349.5" y="171.1">H-TP_SD_VDD</text>
<text x="358.4" y="173.6">H-TP_SD_CLK</text>
<text x="287.8" y="177.6">VSS</text>
<text x="287.9" y="175.1">CLK</text>
<text x="294.1" y="174.2">5 SD_CLK</text>
<text x="294.1" y="176.8">6</text>
<text x="294.1" y="179.3">7SD_DOUT</text>
<text x="306.8" y="176.2">H-TP_SD_VSS</text>
<text x="368.6" y="178.7">H-TP_SD_DAT0</text>
<text x="427.7" y="177.2" transform="rotate(-90 427.7 177.2)">100K</text>
<text x="430.3" y="177.2" transform="rotate(-90 430.3 177.2)">100K</text>
<text x="432.6" y="177.2" transform="rotate(-90 432.6 177.2)">100K</text>
<text x="435.1" y="176.9" transform="rotate(-90 435.1 176.9)">100K</text>
<text x="437.6" y="176.7" transform="rotate(-90 437.6 176.7)">100K</text>
<text x="440.9" y="176.7" transform="rotate(-90 440.9 176.7)">100K</text>
<text x="480.4" y="178.8">10R</text>
<text x="489.1" y="178.4">R2005</text>
<text x="286" y="180.2">DAT0</text>
<text x="286" y="182.7">DAT1</text>
<text x="294.1" y="181.9">8</text>
<text x="377.4" y="181.2">H-TP_SD_DAT1</text>
<text x="487.3" y="182.9">R2007</text>
<text x="547.6" y="180.8">SPI_MISO</text>
<text x="561.3" y="181">[2,3]</text>
<text x="282.6" y="187.8">SW_COM</text>
<text x="282.9" y="190.3">SW_DAT</text>
<text x="294.1" y="186.9">9</text>
<text x="294.1" y="189.5">10</text>
<text x="387.6" y="188.6">H-TP_SDCARDDET</text>
<text x="489" y="190.9">100K</text>
<text x="287.1" y="192.9">GND</text>
<text x="287.1" y="195.4">GND</text>
<text x="294.1" y="192">11</text>
<text x="294.1" y="194.6">12</text>
<text x="320.6" y="201.4">NC</text>
<text x="330" y="201.2">NC</text>
<text x="338.7" y="201.4">NC</text>
<text x="348.6" y="201.2">NC</text>
<text x="357.7" y="201.7">NC</text>
<text x="367.6" y="201.9">NC</text>
<text x="377.3" y="202.2">NC</text>
<text x="387.2" y="202.2">NC</text>
<text x="427.2" y="199.1">SD_CARD_DET [2]</text>
<text x="480.2" y="212.9">10R</text>
<text x="489.6" y="212.5">R2006</text>
<text x="548.9" y="214.6">SD_CARD_CS</text>
<text x="564.7" y="214.8">[2]</text>
<text x="322.5" y="217.8" transform="rotate(-90 322.5 217.8)">D2008</text>
<text x="331.4" y="218.3" transform="rotate(-90 331.4 218.3)">D2007</text>
<text x="340.5" y="218.1" transform="rotate(-90 340.5 218.1)">D2006</text>
<text x="349.9" y="218.3" transform="rotate(-90 349.9 218.3)">D2005</text>
<text x="359.5" y="217.8" transform="rotate(-90 359.5 217.8)">D2004</text>
<text x="368.9" y="218.8" transform="rotate(-90 368.9 218.8)">D2003</text>
<text x="378.9" y="216.6" transform="rotate(-90 378.9 216.6)">D2002</text>
<text x="388.5" y="216" transform="rotate(-90 388.5 216)">D2001</text>
<text x="480.2" y="244.1">10R</text>
<text x="489.1" y="243.7">R2008</text>
<text x="549.1" y="245.9">SPI_MOSI [2,3]</text>
<text x="115.3" y="253.2">VCC3V</text>
<text x="122.1" y="264.2">R2023</text>
<text x="122.2" y="272.7">0R</text>
<text x="481.7" y="274.8">10R</text>
<text x="489.9" y="274.7">R2009</text>
<text x="156.1" y="281.4">C2005 C2006 C2007C2008</text>
<text x="549.1" y="277.1">SPI_CLK</text>
<text x="559.8" y="277.5">[2,3]</text>
<text x="156.9" y="287.4">220N</text>
<text x="165.1" y="287.4">220N</text>
<text x="172.4" y="287.4">220N</text>
<text x="180" y="287.7">220N</text>
<text x="123.3" y="288.3" transform="rotate(-90 123.3 288.3)">27</text>
<text x="125.1" y="288.3" transform="rotate(-90 125.1 288.3)">14</text>
<text x="127.1" y="288.3" transform="rotate(-90 127.1 288.3)">1</text>
<text x="138.8" y="288.3" transform="rotate(-90 138.8 288.3)">49</text>
<text x="140.9" y="288.3" transform="rotate(-90 140.9 288.3)">43</text>
<text x="142.9" y="288.3" transform="rotate(-90 142.9 288.3)">9</text>
<text x="144.9" y="288.3" transform="rotate(-90 144.9 288.3)">3</text>
<text x="35.7" y="297.3">[2]</text>
<text x="45.5" y="297.2">A0-A17+SDA10</text>
<text x="78.2" y="298.2">A1</text>
<text x="99.2" y="298.4">23</text>
<text x="104.1" y="299.3">A0</text>
<text x="123.8" y="294.7" transform="rotate(-90 123.8 294.7)">VDD</text>
<text x="125.3" y="294.7" transform="rotate(-90 125.3 294.7)">VDD</text>
<text x="127.3" y="294.7" transform="rotate(-90 127.3 294.7)">VDD</text>
<text x="139" y="296" transform="rotate(-90 139 296)">VDDQ</text>
<text x="141" y="296" transform="rotate(-90 141 296)">VDDQ</text>
<text x="143.1" y="296" transform="rotate(-90 143.1 296)">VDDQ</text>
<text x="145.1" y="295.8" transform="rotate(-90 145.1 295.8)">VDDQ</text>
<text x="78.2" y="300.5">A2</text>
<text x="78.2" y="302.8">A3</text>
<text x="78.2" y="304.8">A4</text>
<text x="99.2" y="300.7">24</text>
<text x="99.2" y="303">25</text>
<text x="99.2" y="304.7">26</text>
<text x="104.1" y="301.6">A1</text>
<text x="104.1" y="303.9">A2</text>
<text x="104.1" y="305.9">A3</text>
<text x="78.2" y="307.1">A5</text>
<text x="78.2" y="309.4">A6</text>
<text x="78.2" y="311.7">A7</text>
<text x="99.2" y="307">29</text>
<text x="99.2" y="309.3">30</text>
<text x="99.2" y="311.5">31</text>
<text x="104.1" y="308.2">A4</text>
<text x="104.1" y="310.5">A5</text>
<text x="147.8" y="312">DQ0</text>
<text x="154.9" y="311.3">2</text>
<text x="178.4" y="311.9">D0</text>
<text x="186.4" y="307.3">D[0:15][2]</text>
<text x="78.2" y="313.9">A8</text>
<text x="78.2" y="316.2">A9</text>
<text x="99.2" y="313.8">32</text>
<text x="99.2" y="316.1">33</text>
<text x="104.1" y="312.7">A6</text>
<text x="104.1" y="315">A7</text>
<text x="104.1" y="317.3">A8</text>
<text x="147.6" y="316.6">DQ2</text>
<text x="147.8" y="314.3">DQ1</text>
<text x="154.7" y="314.5">4</text>
<text x="154.7" y="316.7">5</text>
<text x="178.4" y="314.2">D1</text>
<text x="178.4" y="316.5">D2</text>
<text x="78.2" y="318.5">A10</text>
<text x="78.2" y="323.1">A12</text>
<text x="78.2" y="320.8">SDA10</text>
<text x="99.2" y="318.4">34</text>
<text x="99.2" y="321.1">22</text>
<text x="99.2" y="323.3">35</text>
<text x="104.1" y="319.6">A9</text>
<text x="104.1" y="321.9">A10/AP</text>
<text x="147.6" y="318.8">DQ3</text>
<text x="147.6" y="321.1">DQ4</text>
<text x="147.6" y="323.4">DQ5</text>
<text x="154.7" y="319">7</text>
<text x="154.7" y="321.3">8</text>
<text x="154.7" y="323.3">10</text>
<text x="178.4" y="318.8">D3</text>
<text x="178.4" y="321.1">D4</text>
<text x="178.4" y="323.1">D5</text>
<text x="78.2" y="325.4">A13</text>
<text x="99.2" y="325.6">36</text>
<text x="104.1" y="324.2">A11</text>
<text x="104.1" y="326.5">A12</text>
<text x="147.6" y="325.4">DQ6</text>
<text x="147.6" y="327.5">DQ7</text>
<text x="147.6" y="329.3">DQ8</text>
<text x="154.7" y="325.4">11</text>
<text x="154.7" y="327.4">13</text>
<text x="154.7" y="329.2">42</text>
<text x="178.4" y="325.1">D6</text>
<text x="178.4" y="327.2">D7</text>
<text x="178.4" y="328.9">D8</text>
<text x="78.2" y="330.2">A14</text>
<text x="78.2" y="332.7">A15</text>
<text x="99.2" y="330.5">20</text>
<text x="99.2" y="333">21</text>
<text x="104.1" y="331.3">BA0</text>
<text x="104.1" y="333.8">BA1</text>
<text x="146.6" y="333.3">DQ10</text>
<text x="147.1" y="335.6">DQ11</text>
<text x="147.6" y="331.3">DQ9</text>
<text x="154.7" y="331.5">44</text>
<text x="154.7" y="333.5">45</text>
<text x="154.7" y="335.5">47</text>
<text x="177.2" y="333.2">D10</text>
<text x="177.2" y="335.3">D11</text>
<text x="178.4" y="331.2">D9</text>
<text x="33" y="338.5">[2]</text>
<text x="33.3" y="340.3">[2]</text>
<text x="41.1" y="340.4">SDDQMH</text>
<text x="41.2" y="338.6">SDDQML</text>
<text x="99.2" y="337.8">15</text>
<text x="99.2" y="340.4">39</text>
<text x="104.1" y="338.7">LDQM</text>
<text x="104.1" y="341.2">UDQM</text>
<text x="146.6" y="337.9">DQ12</text>
<text x="146.6" y="339.9">DQ13</text>
<text x="154.7" y="337.8">48</text>
<text x="154.7" y="340.1">50</text>
<text x="177.2" y="337.6">D12</text>
<text x="177.2" y="340.1">D13</text>
<text x="33.5" y="346.2">[2]</text>
<text x="33.5" y="347.9">[2]</text>
<text x="43.5" y="348">SDCKE</text>
<text x="43.7" y="346.2">SDCLK</text>
<text x="62.7" y="344.1">R2027</text>
<text x="71.5" y="344.4">33R</text>
<text x="99.2" y="348">37</text>
<text x="99.2" y="345.4">38</text>
<text x="104.1" y="346.3">CLK</text>
<text x="146.6" y="342.5">DQ14</text>
<text x="146.6" y="344.7">DQ15</text>
<text x="154.7" y="342.6">51</text>
<text x="154.7" y="344.6">53</text>
<text x="177.2" y="342.4">D14</text>
<text x="177.2" y="344.9">D15</text>
<text x="33.5" y="350.5">[2]</text>
<text x="33.5" y="353">[2]</text>
<text x="43.2" y="350.5">SDCAS</text>
<text x="43.2" y="353.1">SDRAS</text>
<text x="99.2" y="350.5">17</text>
<text x="99.2" y="353.1">18</text>
<text x="104.1" y="351.4">CAS</text>
<text x="104.1" y="353.9">RAS</text>
<text x="104.1" y="348.8">CKE</text>
<text x="33.5" y="355.5">[2]</text>
<text x="33.5" y="358.1">[2]</text>
<text x="44.2" y="355.6">SDWE</text>
<text x="44.7" y="358.1">SDCS</text>
<text x="99.2" y="355.6">16</text>
<text x="99.2" y="358.1">19</text>
<text x="104.1" y="356.4">WE</text>
<text x="104.1" y="359">CS</text>
<text x="116.4" y="362.7" transform="rotate(-90 116.4 362.7)">NC</text>
<text x="124" y="362.7" transform="rotate(-90 124 362.7)">VSSQ</text>
<text x="126.6" y="362.7" transform="rotate(-90 126.6 362.7)">VSSQ</text>
<text x="129.1" y="362.7" transform="rotate(-90 129.1 362.7)">VSSQ</text>
<text x="131.6" y="362.7" transform="rotate(-90 131.6 362.7)">VSSQ</text>
<text x="137" y="362.7" transform="rotate(-90 137 362.7)">VSS</text>
<text x="139.3" y="362.7" transform="rotate(-90 139.3 362.7)">VSS</text>
<text x="141.8" y="362.7" transform="rotate(-90 141.8 362.7)">VSS</text>
<text x="115.6" y="367.7" transform="rotate(-90 115.6 367.7)">40</text>
<text x="123.2" y="366.5" transform="rotate(-90 123.2 366.5)">6</text>
<text x="125.7" y="367.7" transform="rotate(-90 125.7 367.7)">12</text>
<text x="128.3" y="367.7" transform="rotate(-90 128.3 367.7)">46</text>
<text x="130.8" y="367.7" transform="rotate(-90 130.8 367.7)">52</text>
<text x="136.1" y="367.7" transform="rotate(-90 136.1 367.7)">41</text>
<text x="138.4" y="367.7" transform="rotate(-90 138.4 367.7)">28</text>
<text x="141" y="367.7" transform="rotate(-90 141 367.7)">54</text>
<text x="108.6" y="375.7">R2026</text>
<text x="111.7" y="383.4">0R</text>
</g>
<g font-size="2.3">
<text x="135.1" y="149.1">512 Kb</text>
<text x="505" y="173" transform="rotate(-90 505 173)">14</text>
<text x="507.5" y="173" transform="rotate(-90 507.5 173)">1</text>
<text x="500" y="179.3">2</text>
<text x="511.8" y="175.3">U2003-A</text>
<text x="513.8" y="179.3">3</text>
<text x="505" y="186.9" transform="rotate(-90 505 186.9)">7</text>
<text x="508.9" y="207.5" transform="rotate(-90 508.9 207.5)">13</text>
<text x="511.4" y="207.5" transform="rotate(-90 511.4 207.5)">14</text>
<text x="498.5" y="213.9">11</text>
<text x="513.6" y="213.9">12</text>
<text x="514.6" y="210.8">U2003-D</text>
<text x="511.4" y="221.4" transform="rotate(-90 511.4 221.4)">7</text>
<text x="508.6" y="238.5" transform="rotate(-90 508.6 238.5)">10</text>
<text x="511.1" y="238.5" transform="rotate(-90 511.1 238.5)">14</text>
<text x="499.4" y="244.9">8</text>
<text x="513.3" y="244.9">9</text>
<text x="514.6" y="241.6">U2003-C</text>
<text x="511.1" y="252.4" transform="rotate(-90 511.1 252.4)">7</text>
<text x="508.6" y="269.5" transform="rotate(-90 508.6 269.5)">4</text>
<text x="511.1" y="269.5" transform="rotate(-90 511.1 269.5)">14</text>
<text x="499.4" y="275.8">6</text>
<text x="513.3" y="275.8">5</text>
<text x="514.9" y="273">U2003-B</text>
<text x="511.1" y="283.4" transform="rotate(-90 511.1 283.4)">7</text>
<text x="109" y="395.7">256 Mb / 16M x 16 : EM48AM1684VTD-75F</text>
<text x="531.4" y="395.7">MODEL</text>
<text x="531.5" y="392">LICENSE</text>
<text x="558.8" y="391.9">CC-BY-SA</text>
<text x="559.5" y="395.8">SAMO</text>
<text x="531.4" y="399.5">TITLE</text>
<text x="558.8" y="399.3">MEMORY</text>
<text x="531.4" y="407.1">DWG.</text>
<text x="531.4" y="403.3">NUMBER</text>
<text x="544.6" y="407.9">Tim Lee</text>
<text x="559.6" y="406.6">SHEET</text>
<text x="561.6" y="403.4">V3</text>
<text x="577.3" y="406.7">3</text>
<text x="559.5" y="409">DATE</text>
<text x="572.8" y="409.2">2009/10/26</text>
</g>
<g font-size="2.2">
<text x="130.3" y="122.4">U2001</text>
<text x="130.8" y="146.1">EN25F05-100GIP</text>
<text x="279.2" y="160.8">CON2001</text>
<text x="499.9" y="195.6">SN74ALVC126PWR</text>
<text x="276.3" y="198.9">TFC014A-YS</text>
<text x="500.9" y="224.5">SN74ALVC126PWR</text>
<text x="500.6" y="255.3">SN74ALVC126PWR</text>
<text x="499.8" y="286.3">SN74ALVC126PWR</text>
<text x="122.6" y="328.2">U2004</text>
<text x="115.8" y="331.5">EM48AM1684VTD-75F</text>
</g>
</svg>
